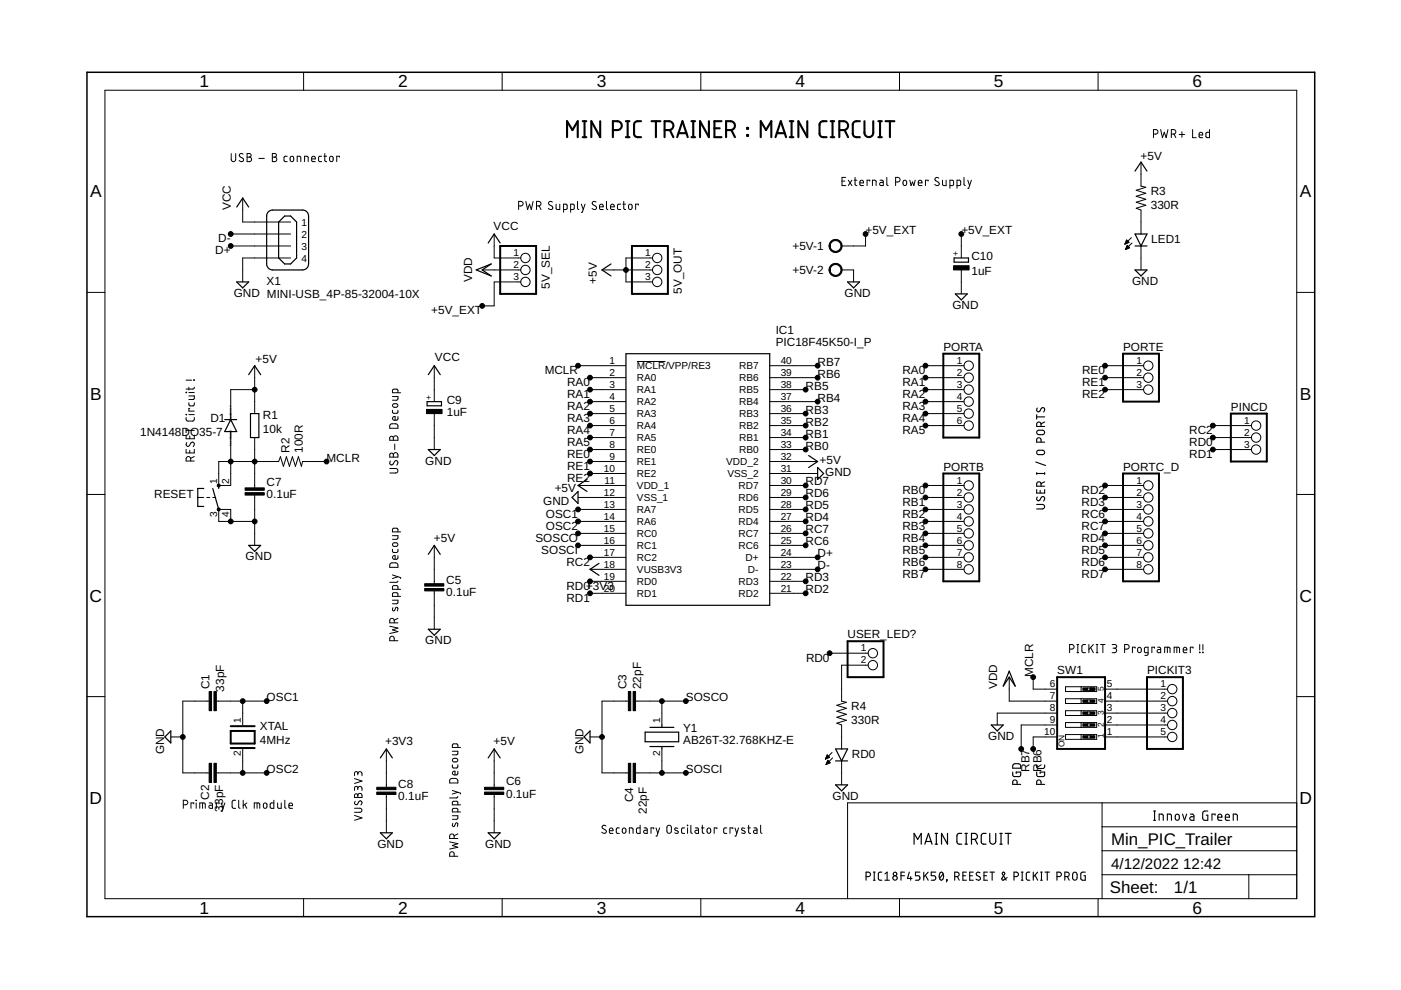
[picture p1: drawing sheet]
<svg xmlns="http://www.w3.org/2000/svg" width="297mm" height="210mm" viewBox="0 0 297 210" stroke-linecap="round" stroke-linejoin="round" font-family="sans-serif">
<g fill="none" stroke="#000" stroke-width=".21">
<path d="M22.2 19.1h252.7v171.4h-252.7zM64.4 15.3v3.8M106.5 15.3v3.8M148.6 15.3v3.8M190.7 15.3v3.8M232.8 15.3v3.8M49 32.6v1.2a.48 .48 0 0 0 .5 .5 .48 .48 0 0 0 .5-.5v-1.2M51.5 32.7l-.5-.1-.3 .3 .2 .4 .6 .2a.43 .43 0 0 1 0 .7 .43 .43 0 0 1-.6 0l-.2-.2M52.4 32.6h.5a.38 .38 0 0 1 .4 .3 .38 .38 0 0 1-.4 .4 .48 .48 0 0 1 .4 .5 .48 .48 0 0 1-.4 .5h-.5zM52.4 33.3h.5M54.9 33.6h1.1M57.7 32.6h.5a.38 .38 0 0 1 .4 .3 .38 .38 0 0 1-.4 .4 .48 .48 0 0 1 .5 .5 .48 .48 0 0 1-.5 .5h-.5z"/>
<path d="M57.7 33.3h.5M60.9 33.1h-.5l-.2 .3 .1 .8 .6 .1M61.6 33.2h.6l.1 .7a.38 .38 0 0 1-.4 .4 .38 .38 0 0 1-.4-.4zM63 34.3v-1.2l.7 .2 .1 1M64.6 34.3v-1.2l.7 .2v1M66.1 33.7h.7a.4 .4 0 0 0-.2-.6 .4 .4 0 0 0-.5 .4l.1 .7 .6 .1M68.2 33.1h-.5l-.2 .3 .1 .8 .6 .1M68.7 33.1h.6M68.9 32.6v1.4v.2l.4 .1M70 33.2h.5l.1 .7a.38 .38 0 0 1-.3 .4 .38 .38 0 0 1-.4-.4zM72 33.3v-.2h-.6v1.2M178.5 38.4h.6"/>
<path d="M179.3 37.6h-.8v1.7h.8M179.9 38.2l.7 1.1M180.6 38.2l-.7 1.1M181.1 38.2h.6M181.3 37.6v1.6l.4 .1M182.3 38.8h.8a.4 .4 0 0 0-.3-.6 .4 .4 0 0 0-.5 .4l.1 .7h.7M184.4 38.4v-.2h-.6v1.1M185 39.3v-1.1l.7 .1 .1 1M186.6 38.2h.5l.2 .3v.8h-.6l-.2-.2 .1-.3 .7-.1M188 37.6v1.6l.3 .1M189.9 38.6h.5a.49 .49 0 0 0 .4-.5 .49 .49 0 0 0-.4-.5h-.5v1.7M191.6 38.3h.5l.1 .7a.39 .39 0 0 1-.4 .3 .39 .39 0 0 1-.3-.3z"/>
<path d="M192.9 38.2l.3 1.1 .3-.7 .3 .7 .2-1.1M194.7 38.8h.8a.41 .41 0 0 0-.3-.6 .41 .41 0 0 0-.5 .4l.1 .7h.7M196.8 38.4v-.2h-.6v1.1M199 37.8l-.5-.1-.3 .3 .1 .2 .6 .4a.43 .43 0 0 1 .1 .7 .43 .43 0 0 1-.6-.1l-.2-.1M199.8 38.2l.1 1 .2 .1h.5v-1.1M201.4 39.3h.6l.2-.1v-.7l-.2-.3h-.6v1.7M202.9 39.3h.6l.2-.1v-.7l-.2-.3h-.6v1.7M204.4 37.6v1.5l.3 .2M205.2 38.2l.4 1.1M206 38.2l-.6 1.7h-.2M241.9 34.4v5.1l1 .2-2 .6 2 .7-2 .6 2 .6-2 .7 2 .6-2 .7 1 .3v5.1M244.6 28.4h.4a.48 .48 0 0 0 .5-.4 .48 .48 0 0 0-.5-.5h-.4v1.7"/>
<path d="M246.1 27.5l.4 1.7 .3-1.2 .4 1.2 .4-1.7M248.3 28.4h.5a.48 .48 0 0 0 .5-.4 .48 .48 0 0 0-.5-.5h-.5v1.7M248.9 28.4l.4 .8M250 28.5h1.2M250.6 27.9v1.2M252.9 27.5v1.7h.7M254.2 28.6h.8a.4 .4 0 0 0-.3-.5 .4 .4 0 0 0-.5 .3l.1 .7 .7 .1M256.4 27.5v1.7h-.5l-.2-.3v-.7l.2-.1 .5-.1M48.9 49.6h12.7M48.9 52.2h12.7M51.5 42v5.1h10.1M61.6 54.7h-10.1v5.1"/>
<path d="M102.2 57.2h8.2M104.8 49.6v5.1h5.6M110 43.7h.4a.49 .49 0 0 0 .5-.5 .49 .49 0 0 0-.5-.5h-.4v1.7M110.4 59.8h-5.6v5.1h-2.6M111.5 42.7l.4 1.7 .4-1.1 .3 1.1 .4-1.7M113.7 43.7h.5a.49 .49 0 0 0 .5-.5 .49 .49 0 0 0-.5-.5h-.5v1.7M114.3 43.7l.4 .7M117.1 42.8a.44 .44 0 0 0-.6-.1 .44 .44 0 0 0-.1 .6l.6 .4a.43 .43 0 0 1 .1 .7 .43 .43 0 0 1-.7-.1l-.2-.1M117.9 43.3v1l.3 .1h.5v-1.1M119.5 44.4h.6l.1-.1v-.7l-.1-.3h-.6v1.7M121 44.4h.6l.1-.1 .1-.7-.2-.3h-.6v1.7M122.4 42.7l.1 1.6 .2 .1"/>
<path d="M123.3 43.3l.4 1.1M124 43.3l-.5 1.7h-.2M126.4 42.8l-.6-.1-.2 .4v.2l.7 .4a.43 .43 0 0 1 0 .7 .43 .43 0 0 1-.6-.1l-.2-.1M127.1 43.9h.8a.41 .41 0 0 0-.3-.6 .41 .41 0 0 0-.5 .4l.1 .6 .7 .1M127.6 57.2h10.7M128.6 42.7v1.6l.3 .1M129.5 43.9h.7a.41 .41 0 0 0-.2-.6 .41 .41 0 0 0-.5 .4v.6l.7 .1M131.6 43.3h-.5l-.2 .3 .1 .7 .6 .1M132.1 43.3h.5M132.2 42.7l.1 1.6 .3 .1M133.4 43.4h.5l.1 .6a.38 .38 0 0 1-.4 .4 .38 .38 0 0 1-.3-.4zM135.3 43.5v-.2h-.5v1.1"/>
<path d="M138.3 54.7h-5.6v5.1h5.6M178.4 57.2h2.6v2.6M183.5 49.6v2.6h-5.1M203.8 49.6v5.1M203.8 57.2v5.1M238.5 51.7h.2M238.6 51.5h.4M238.6 51.4h.7M238.6 52.9h.1M238.7 52.7h.3M238.7 51.3h.6M238.7 51.2h.5"/>
<path d="M238.7 52.6h.6M238.8 51.1h.3M238.8 52.5h.7M238.8 50.9h.1M238.8 52.4h.6M238.9 50.9l.5 .5-.9 .4zM238.9 52.3h.3M239 52.2h.1M239 52l-.4 .9M239 52l.5 .5M239 52h.1M239.5 52.5l-.9 .4"/>
<path d="M239.9 50.4l-1.4 1.4M240 51.5l-1.4 1.4M241.9 52.2v5M18.4 62h3.8M54 77.5v10.2M92.1 77.5v7.7M122.6 77.5h10.1M135 76.6h6.1M163.2 77.5h10.2M196.2 77.5h8.2M234.3 77.5h8.2M274.9 62h3.8"/>
<path d="M39.5 88.5v.5l.4 .3h1.1l.2-.3v-.5M39.5 83.2l.1 .1zM39.5 87.9h.1zM39.5 90.8v.9M39.5 92.2v.8h1.7v-.8M39.5 95.3v.7h1.7v-.7M39.5 91.2h1.7M39.5 80.6h1.1M39.6 93.8a.43 .43 0 0 0-.1 .7 .43 .43 0 0 0 .7-.1l.3-.5a.43 .43 0 0 1 .6 0 .43 .43 0 0 1 0 .6l-.1 .2M40 85.4l.1 .5 .2 .2 .7-.1 .2-.6M40 83.9h1.2l-.1 .7-1.1 .1M40 87.9h1.2"/>
<path d="M40 82.1v.6M40 83.2h1.2M40.2 92.4v.6M40.2 95.5v.5M40.2 86.6h-.2v.6h1.2M40.4 97.7v-.4a.49 .49 0 0 0-.5-.5 .49 .49 0 0 0-.4 .5v.4h1.7M41.1 80.5l.1 .1zM41.2 82.1l-.2 .4h-1.5M41.2 96.8l-.8 .4M48.9 92.8v10.1h-2.5v-5h12.7l.4-1.1 .6 2.1 .6-2.1 .7 2.1 .6-2.1 .6 2.1 .7-2.1 .6 2.1 .3-1h5M54 82.6h-5.1v5.1M54 92.8v10.6"/>
<path d="M82.6 99.3h1.3a.48 .48 0 0 1 .5 .5 .48 .48 0 0 1-.5 .5h-1.3M82.7 90l.4-.1h.9l.3 .3 .1 .6h-1.8zM82.7 96.2l.5-.1 .2 .3a.49 .49 0 0 1 .5-.4 .49 .49 0 0 1 .5 .4v.5h-1.8zM82.7 92.6l.5-.1 .2 .4a.49 .49 0 0 1 .5-.5 .49 .49 0 0 1 .5 .5v.4h-1.8zM82.8 97.7l-.1 .6 .3 .3 .3-.1 .4-.6a.43 .43 0 0 1 .6-.1 .43 .43 0 0 1-.1 .6l-.1 .2M83.2 87v.5l.3 .1h.7l.2-.6M83.2 84.1h1.2l-.1 .7-1.1 .1M83.3 85.7l.7-.1a.38 .38 0 0 1 .4 .4 .38 .38 0 0 1-.4 .4l-.7-.2-.1-.2zM83.4 92.9v.4M83.4 96.4v.5M83.7 94.1v1.2M84.4 88.3l-.2 .7-.6 .1a.4 .4 0 0 1-.4-.5 .4 .4 0 0 1 .6-.3v.8"/>
<path d="M84.4 83.3l-.1-.6-.1-.2h-.7l-.3 .2v.6h1.7M92.1 87.7v7.6M125.1 80.1h7.6M125.1 82.6h7.6M125.1 85.2h7.6M125.1 87.7h7.6M125.1 90.2h7.6M125.1 92.8h7.6M125.1 95.3h7.6M125.1 97.9h7.6M163.2 80.1h10.2M163.2 82.6h7.6"/>
<path d="M163.2 85.2h10.2M163.2 87.7h7.6M163.2 90.2h7.6M163.2 92.8h7.6M163.2 95.3h7.6M163.2 97.9h10.2M196.2 80.1h8.2M196.2 82.6h8.2M196.2 85.2h8.2M196.2 87.7h8.2M196.2 90.2h8.2M234.3 80.1h8.2"/>
<path d="M234.3 82.6h8.2M257.2 90.2h8.1M257.2 92.8h8.1M257.2 95.3h8.1M18.4 104.8h3.8M41.9 105.5h1.3M43.8 105.5h.7M45.1 105.5h.6M48.9 110.6v-2.6h-2.5v2.6h7.6M54 105v10.6M82.7 119.5l.4-.2 .9 .1 .3 .3 .1 .6h-1.8zM83.2 116.5v.4l.3 .2h.7l.2-.6"/>
<path d="M83.2 113.6h1.2l-.1 .7h-1.1M83.3 115.2l.7-.1a.38 .38 0 0 1 .4 .4 .38 .38 0 0 1-.4 .3l-.7-.1-.1-.2zM84.4 117.8l-.2 .7-.6 .1a.4 .4 0 0 1-.4-.5 .4 .4 0 0 1 .6-.3v.8M84.4 112.8l-.1-.6-.1-.2h-.7l-.3 .1v.7h1.7M92.1 115.6v8.2M122.6 102.9h10.1M122.6 105.5h10.1M122.6 108h10.1M122.6 110.6h10.1M122.6 113.1h10.1M122.6 115.6h10.1M125.1 100.4h7.6"/>
<path d="M125.1 118.2h7.6M163.2 100.4h10.2M163.2 102.9h7.6M163.2 105.5h7.6M163.2 108h7.6M163.2 110.6h7.6M163.2 113.1h7.6M163.2 115.6h7.6M163.2 118.2h10.2M196.2 102.9h8.2M196.2 105.5h8.2M196.2 108h8.2"/>
<path d="M196.2 110.6h8.2M196.2 113.1h8.2M196.2 115.6h8.2M196.2 118.2h8.2M234.3 102.9h8.2M234.3 105.5h8.2M234.3 108h8.2M234.3 110.6h8.2M234.3 113.1h8.2M234.3 115.6h8.2M234.3 118.2h8.2M274.9 104.8h3.8"/>
<path d="M82.6 132.8l1.8 .4-1.2 .3 1.2 .4-1.8 .4M83.2 127.3h1.2l-.1 .6-1.1 .1M83.2 121.9l1.7 .6v.2M83.3 128.8l-.1 .5 .2 .2h.2l.3-.7h.4v.7M83.6 135.8v-.4a.48 .48 0 0 0-.5-.5 .48 .48 0 0 0-.5 .5v.4h1.8M83.6 132.1v-.5a.48 .48 0 0 0-.5-.5 .48 .48 0 0 0-.5 .5v.5h1.8M84.4 126.4l-.1-.5-.1-.2h-.7l-.3 .1v.6h1.7M84.4 124.9l-.1-.5-.1-.2h-.7l-.3 .1v.6h1.7M84.4 123.2l-.3 .3h-1.5M84.4 131.1l-.8 .4M84.4 122.3l-1.2 .4M92.1 125.3v8.1"/>
<path d="M125.1 120.7h7.6M125.1 123.3h7.6M125.1 125.8h7.6M163.2 120.7h10.2M163.2 123.3h7.6M163.2 125.8h7.6M175.9 138.5h8.2M196.2 120.7h8.2M226.8 137.6h.5a.49 .49 0 0 0 .4-.5 .49 .49 0 0 0-.4-.4h-.5v1.7M228.3 136.7h.4M228.3 138.4h.4M228.5 136.7v1.7"/>
<path d="M230.1 136.7h-.5l-.2 .3v1.2l.2 .1 .5 .1M230.9 136.7v1.7M231.2 137.3l.6 1.1M231.8 136.7l-.9 1M232.4 136.7h.4M232.4 138.4h.4M232.6 136.7v1.7M233.3 136.7h1M233.8 136.7v1.7M234.3 120.7h8.2M235.8 136.7h.6a.39 .39 0 0 1 .4 .3 .39 .39 0 0 1-.4 .4h-.4M236.3 137.4a.48 .48 0 0 1 .5 .5 .48 .48 0 0 1-.5 .5h-.5"/>
<path d="M238.4 137.6h.5a.49 .49 0 0 0 .5-.5 .49 .49 0 0 0-.5-.4h-.5v1.7M240.7 137.4v-.2h-.6v1.2M241.3 137.4l.3-.2 .3 .2 .1 .6a.39 .39 0 0 1-.4 .4 .39 .39 0 0 1-.4-.4zM243.4 138.4l-.7-.1v-1l.7-.1v1.6l-.7 .2M244.8 137.4v-.2h-.6v1.2M245.4 137.2l.5 .1 .2 .2v.9l-.6-.1-.2-.2 .1-.3 .7-.1M246.9 138.4v-1.2l1.1 .1 .1 1.1M247.5 137.2v1.2M248.9 138.4v-1.2l1.1 .1 .1 1.1M249.5 137.2v1.2M250.9 137.8h.7a.4 .4 0 0 0-.2-.5 .4 .4 0 0 0-.5 .3l.1 .7 .6 .1M252.9 137.4v-.2h-.5v1.2"/>
<path d="M254.3 138.3l.1 .1zM254.4 136.7v1.1M255 138.3l.1 .1zM255 136.7v1.1M18.4 147.7h3.8M36.2 156.3h2.6M44.3 148.7h-5.5v15.2h5.5M45.9 148.7h10.6M51.5 148.7v5M51.5 158.8v5.1M81.9 158.8v8.1M95.9 159.3h1.2l-.1 .7h-1.1"/>
<path d="M97.1 158.5l-.1-.6-.1-.2h-.7l-.3 .2v.6h1.7M104.8 158.8v8.1M125.1 156.3h2.5M133.2 148.7h-5.6v15.2h5.6M134.7 148.7h10.7M140.3 148.7v5M140.3 158.8v5.1M176.4 159.6l-1.4 1.4M184.1 141h-5.7v7.7l1.1 .2-2.1 .6 2.1 .7-2.1 .6 2.1 .6-2.1 .7 2.1 .6-2.1 .6 1 .4v5.1M214 143.6v5.1h10.1M219.1 143.6v2.5h5M224.1 156.3h-5v2.5"/>
<path d="M224.1 151.2h-12.7v2.5M224.1 153.7h-7.6v5.1M225.9 145.6h6.6v1h-6.6zM225.9 148.1h6.6v1.1h-6.6zM225.9 150.7h6.6v1h-6.6zM225.9 153.2h6.6v1h-6.6zM225.9 155.7h6.6v1.1h-6.6zM229.2 145.6v1M229.2 148.1v1.1M229.2 150.7v1M229.2 153.2v1M229.2 155.7v1.1"/>
<path d="M230.6 145.9h.5M230.6 146.4h.5M230.6 148.4h.5M230.6 148.9h.5M230.6 150.9h.5M230.6 151.4h.5M230.6 153.5h.5M230.6 154h.5M230.6 156h.5M230.6 156.5h.5M234.3 148.7h13.2M234.3 156.3h13.2"/>
<path d="M234.3 146.1h13.2M234.3 151.2h13.2M234.3 153.7h13.2M274.9 147.7h3.8M38.9 170.6h.4a.48 .48 0 0 0 .5-.5 .48 .48 0 0 0-.5-.4h-.4v1.7M41.1 170.4v-.2h-.6v1.2M41.6 169.7l.1 .1zM41.6 170.2v1.2M42.4 171.4v-1.2l1 .1 .1 1.1M42.9 170.2v1.2M44.4 170.2l.5 .1 .1 .1v1l-.7-.1v-.3l.2-.2 .5-.1M45.9 163.9h10.6"/>
<path d="M46.4 170.4v-.2h-.5v1.2M46.9 170.2l.4 1.2M47.7 170.2l-.6 1.8h-.2M50 169.7h-.6l-.2 .4v1.1l.2 .2h.6M50.6 169.7v1.4l.3 .3M51.6 169.7v1.7M51.9 170.6l.4 .8M52.3 170.2l-.7 .6M53.9 171.4v-1.2l1.1 .1 .1 1.1M54.5 170.2v1.2M55.9 170.3h.6l.1 .7a.38 .38 0 0 1-.4 .4 .38 .38 0 0 1-.4-.4zM58.1 169.7v1.7h-.6l-.2-.3v-.7l.2-.1 .6-.1"/>
<path d="M58.9 170.2v1l.2 .2h.5v-1.2M60.4 169.7v1.4l.3 .3M61.3 170.8h.7a.4 .4 0 0 0-.2-.5 .4 .4 0 0 0-.5 .3v.7l.7 .1M75.2 171.4h1.1a.43 .43 0 0 1 .5 .4 .43 .43 0 0 1-.5 .4h-1.1M75.2 172.9l1.6 .5-1.6 .5M75.2 165.1l1.6 .5-1.6 .5M75.3 168.4l.3-.1 .3 .4a.44 .44 0 0 1 .4-.5 .44 .44 0 0 1 .5 .5v.4h-1.6zM75.3 169.9l-.1 .4 .3 .3 .3-.1 .3-.5a.39 .39 0 0 1 .6-.1 .39 .39 0 0 1-.1 .6l-.1 .2M75.9 167.2a.45 .45 0 0 1 .4-.5 .45 .45 0 0 1 .5 .5v.4M75.9 167.4v-.3a.35 .35 0 0 0-.4-.4 .35 .35 0 0 0-.3 .4v.5M75.9 164a.44 .44 0 0 1 .4-.4 .44 .44 0 0 1 .5 .4v.5M75.9 164.3v-.3a.35 .35 0 0 0-.4-.4 .35 .35 0 0 0-.3 .4v.5"/>
<path d="M75.9 168.7v.4M81.9 168.4v8.2M95.3 178.5l1.8 .4-1.2 .4 1.2 .3-1.8 .4M95.4 165.2l.4-.2 .9 .1 .3 .3 .1 .6h-1.8zM95.9 173h1.2l-.1 .6-1.1 .1M95.9 162.2v.5l.3 .1h.7l.2-.6M95.9 167.6l1.7 .6v.2M96 174.6l-.1 .5 .3 .1 .4-.7h.4v.7M96 160.9l.7-.1a.38 .38 0 0 1 .4 .4 .38 .38 0 0 1-.4 .3l-.7-.1zM96.3 177.8v-.5a.48 .48 0 0 0-.5-.5 .48 .48 0 0 0-.5 .5v.5h1.8M97.1 172.1l-.1-.5-.1-.2h-.7l-.3 .1v.6h1.7M97.1 170.6l-.1-.5-.1-.2-1 .1v.6h1.7"/>
<path d="M97.1 168.9l-.3 .3h-1.5M97.1 163.5l-.1 .6-.7 .2a.41 .41 0 0 1-.4-.5 .41 .41 0 0 1 .6-.3v.8M97.1 176.8l-.8 .4M97.1 168l-1.2 .4M104.8 168.4v8.2M128.5 175.1a.43 .43 0 0 0-.7-.1 .43 .43 0 0 0 0 .7l.6 .3a.44 .44 0 0 1 0 .6 .44 .44 0 0 1-.6 0l-.2-.2M129.2 176.1h.8a.4 .4 0 0 0-.3-.5 .4 .4 0 0 0-.5 .3l.1 .7 .7 .1M131.3 175.5l-.5 .1-.1 .2v.8l.6 .1M132.1 175.7l.2-.2 .3 .2 .1 .6a.39 .39 0 0 1-.4 .4 .39 .39 0 0 1-.4-.4zM133.4 176.7v-1.2l.8 .2v1M134.7 163.9h10.7M135.7 175v1.7h-.6l-.2-.3 .1-.7 .1-.1 .6-.1"/>
<path d="M136.5 175.5l.5 .1 .2 .2v.9h-.6l-.1-.3v-.3l.7-.1M138.6 175.7v-.2h-.6v1.2M139.1 175.5l.4 1.2M139.8 175.5l-.5 1.8h-.2M141.5 175.1l.3-.1 .4 .1 .1 1.1a.48 .48 0 0 1-.4 .5 .48 .48 0 0 1-.5-.5zM143.7 175.6l-.4-.1-.3 .4 .8 .4v.3h-.8M145.2 175.5l-.5 .1-.2 .2 .1 .8 .6 .1M145.7 175l.1 .1zM145.8 175.5v1.2M146.5 175v1.4l.3 .3M147.4 175.5l.5 .1 .2 .1v1l-.7-.1v-.5l.7-.1M148.7 175.5h.6"/>
<path d="M148.9 175v1.5l.4 .2M150 175.7l.3-.2 .3 .2 .1 .6a.39 .39 0 0 1-.4 .4 .39 .39 0 0 1-.4-.4zM152 175.7v-.2h-.6v1.2M154.1 175.5l-.5 .1-.2 .2 .1 .8 .6 .1M155.4 175.7v-.2h-.6v1.2M155.8 175.5l.4 1.2M156.6 175.5l-.6 1.8h-.2M157.9 175.6l-.4-.1-.3 .4 .7 .4v.3h-.7M158.5 175.5h.6M158.7 175v1.5l.4 .2M159.8 175.5l.5 .1 .2 .2v.9h-.6l-.2-.3 .1-.3 .7-.1M161.3 175v1.4l.3 .3"/>
<path d="M175 161h.1M175 160.8h.3M175.1 160.7h.5M175.2 160.6h.7M175.2 162h.1M175.2 160.5h.6M175.2 161.9h.4M175.3 160.3h.3M175.3 161.8h.6M175.3 160.2h.2M175.3 161.7h.7M175.4 160.1h.1"/>
<path d="M175.4 161.5h.4M175.4 161.4h.3M175.5 161.3h.1M175.5 161.2l.5 .5-.9 .4zM175.9 160.6l-.5-.5-.4 .9M175.9 160.6l-.9 .4M176.5 160.7l-1.4 1.4M178.4 161.3v5.1M233.7 170.2v20.3M233.7 175.3h41.2M274.9 170.2h-95.2v20.3M64.4 190.5v3.9"/>
<path d="M96.3 181.5v-.4a.48 .48 0 0 0-.5-.5 .48 .48 0 0 0-.5 .5v.4h1.8M106.5 190.5v3.9M148.6 190.5v3.9M190.7 190.5v3.9M232.8 190.5v3.9M233.7 185.5h41.2M233.7 180.4h41.2M264.8 185.5v5"/>
<circle cx="111.4" cy="54.7" r=".99"/>
<circle cx="111.4" cy="57.2" r=".99"/>
<circle cx="111.4" cy="59.8" r=".99"/>
<circle cx="139.3" cy="54.7" r=".99"/>
<circle cx="139.3" cy="59.8" r=".99"/>
<circle cx="139.3" cy="57.2" r=".99"/>
<circle cx="205.4" cy="77.5" r=".99"/>
<circle cx="243.5" cy="77.5" r=".99"/>
<circle cx="205.4" cy="90.2" r=".99"/>
<circle cx="205.4" cy="87.7" r=".99"/>
<circle cx="205.4" cy="85.2" r=".99"/>
<circle cx="205.4" cy="80.1" r=".99"/>
<circle cx="205.4" cy="82.6" r=".99"/>
<circle cx="243.5" cy="80.1" r=".99"/>
<circle cx="243.5" cy="82.6" r=".99"/>
<circle cx="266.3" cy="90.2" r=".99"/>
<circle cx="266.3" cy="92.8" r=".99"/>
<circle cx="266.3" cy="95.3" r=".99"/>
<circle cx="205.4" cy="102.9" r=".99"/>
<circle cx="205.4" cy="118.2" r=".99"/>
<circle cx="205.4" cy="105.5" r=".99"/>
<circle cx="205.4" cy="108" r=".99"/>
<circle cx="205.4" cy="110.6" r=".99"/>
<circle cx="205.4" cy="115.6" r=".99"/>
<circle cx="205.4" cy="113.1" r=".99"/>
<circle cx="243.5" cy="115.6" r=".99"/>
<circle cx="243.5" cy="113.1" r=".99"/>
<circle cx="243.5" cy="118.2" r=".99"/>
<circle cx="243.5" cy="102.9" r=".99"/>
<circle cx="243.5" cy="105.5" r=".99"/>
<circle cx="243.5" cy="108" r=".99"/>
<circle cx="243.5" cy="110.6" r=".99"/>
<circle cx="185.1" cy="138.5" r=".99"/>
<circle cx="205.4" cy="120.7" r=".99"/>
<circle cx="243.5" cy="120.7" r=".99"/>
<circle cx="185.1" cy="141" r=".99"/>
<circle cx="248.5" cy="146.1" r=".99"/>
<circle cx="248.5" cy="148.7" r=".99"/>
<circle cx="248.5" cy="153.7" r=".99"/>
<circle cx="248.5" cy="151.2" r=".99"/>
<circle cx="248.5" cy="156.3" r=".99"/>
</g>
<g fill="none" stroke="#000" stroke-width=".44">
<path d="M120.2 29.1v-3.4l1.2 1.9 1.1-1.9v3.4M123.5 29.1h.8M123.5 25.7h.8M123.9 25.7v3.4M127.3 25.7v3.4l-1.9-3.4v3.4M129.9 27.6a1.69 1.69 0 0 0 1.7-.3 .94 .94 0 0 0 .1-1 .94 .94 0 0 0-.8-.6h-1v3.4M132.7 29.1h.8M132.7 25.7h.8M133.1 25.7v3.4M135.9 25.7l-1.2 .1-.3 .7 .2 2.3 .3 .2 1 .1M138.1 25.7h1.9M139.1 25.7v3.4"/>
<path d="M140.9 27.6a1.67 1.67 0 0 0 1.6-.3 .94 .94 0 0 0 .2-1 .94 .94 0 0 0-.9-.6h-.9v3.4M142 27.6l.8 1.5M143.6 29.1l1.1-3.4 1.1 3.4M143.8 28.2h1.7M146.6 29.1h.8M146.6 25.7h.8M147 25.7v3.4M150.3 25.7v3.4l-1.9-3.4v3.4M151.5 27.2h1.1M153 25.7h-1.5v3.4h1.5M153.9 27.6a1.69 1.69 0 0 0 1.7-.3 .94 .94 0 0 0 .1-1.1 .94 .94 0 0 0-.8-.5h-1v3.4M155.1 27.6l.7 1.5"/>
<path d="M158.4 27.1h.2v.2h-.2zM158.4 28.6h.2v.2h-.2zM161.3 29.1v-3.4l1.1 1.9 1.1-1.9v3.4M164.4 29.1l1.1-3.4 1.2 3.4M164.7 28.2h1.7M167.4 29.1h.8M167.4 25.7h.8M167.8 25.7v3.4M171.2 25.7v3.4l-1.9-3.4v3.4M175.3 25.7l-1.2 .1-.3 .7v2.1l.5 .4 1 .1M176.1 29.1h.8M176.1 25.7h.8"/>
<path d="M176.5 25.7v3.4M177.9 27.6a1.69 1.69 0 0 0 1.7-.3 .96 .96 0 0 0 .1-1 .96 .96 0 0 0-.8-.6h-1v3.4M179.1 27.6l.7 1.5M182.3 25.7l-1.2 .1-.3 .7 .1 2.3 .4 .2 1 .1M183.3 25.7v2.4a.93 .93 0 0 0 .9 1 .93 .93 0 0 0 .9-1v-2.4M186.2 29.1h.8M186.2 25.7h.8M186.6 25.7v3.4M187.7 25.7h1.9M188.7 25.7v3.4"/>
</g>
<g fill="none" stroke="#000" stroke-width=".25">
<path d="M240.6 36.3l1.3-1.9 1.3 1.9M50.2 59.8h2.5l-1.2 1.2zM50.2 43.9l1.3-1.9 1.2 1.9M56.8 45l.5-.3 .5-.2h6.4l.5 .2 .5 .3 .2 .8v10.2l-.1 .5-.4 .5-.7 .2h-6.4l-.5-.1-.5-.4-.3-.7v-10.2zM60.3 45.8h1.3l1.3 1.3v7.6l-1.3 1.3h-1.3l-1.2-1.3v-7.6zM101 57.2l3.1-1.2-1.9 1.2 1.9 1.3zM103.5 51.5l1.3-1.9 1.2 1.9M129.5 56l-1.9 1.2 1.9 1.3M179.7 59.8h2.5l-1.2 1.2zM202.3 54.7h3v.9h-3zM240.6 57.2h2.6l-1.3 1.3zM240.6 49.6h2.6l-1.3 2.6z"/>
<path d="M240.6 52.2h2.6M52.7 79.4l1.3-1.9 1.3 1.9M90.8 79.4l1.3-1.9 1.2 1.9M132.7 75h30.5v53.3h-30.5zM202.5 62.3h2.6l-1.3 1.3zM47.6 89h2.6M48.9 89l1.3 2.5h-2.6zM48.9 87.7v1.3M48.9 91.5v1.3M53.1 87.7h1.8v5.1h-1.8zM90.6 85.2h3v.8h-3zM90.8 95.3h2.5l-1.2 1.3z"/>
<path d="M171.4 96.6l2 1.3-2 1.2M173.4 99.1l1.2 1.3-1.2 1.3zM43.2 103.6h-1.3v3.8h1.3M45.1 103.6l1.3 4.4M46.4 102.9v.7M52.7 115.6h2.6l-1.3 1.3zM90.8 117.5l1.3-1.9 1.2 1.9M122.6 104.2v2.5l-1.3-1.2zM124.5 101.7l-1.9 1.2 1.9 1.3M127 119.4l-1.9 1.3 1.9 1.3M90.8 133.4h2.5l-1.2 1.3zM36.2 155v2.5l-1.3-1.2z"/>
<path d="M125.1 155v2.5l-1.3-1.2zM136.8 155.2h7.1v2.1h-7.1zM137.8 154.2h5.1M137.8 158.3h5.1M140.3 153.7v.5M140.3 158.3v.5M177.2 158.8h2.5l-1.3 2.5zM210.2 153.7h2.5l-1.3 1.3zM214 142.3l1.2 3.2-1.2-1.9-1.3 1.9zM80.6 160.7l1.3-1.9 1.3 1.9M80.6 176.6h2.6l-1.3 1.2zM103.5 176.6h2.5l-1.2 1.2z"/>
<path d="M103.5 160.7l1.3-1.9 1.2 1.9M177.2 161.3h2.5M177.2 166.4h2.5l-1.3 1.3zM193.8 179v-2.3l.8 1.3 .7-1.3v2.3M196.1 179l.7-2.3 .8 2.3M196.3 178.4h1.1M198.3 179h.5M198.3 176.7h.5M198.5 176.7v2.3M200.9 176.7v2.3l-1.3-2.3v2.3M203.9 176.7h-.7l-.3 .5 .1 1.6 .2 .2h.7M204.6 179h.5"/>
<path d="M204.6 176.7h.5M204.9 176.7v2.3M206 178h.6a.63 .63 0 0 0 .6-.7 .63 .63 0 0 0-.6-.6h-.6v2.3M206.7 178l.5 1M209.1 176.7h-.7l-.4 .5 .1 1.6 .3 .2h.7M209.8 176.7v1.7a.63 .63 0 0 0 .7 .6 .63 .63 0 0 0 .6-.6v-1.7M212 179h.5M212 176.7h.5M212.2 176.7v2.3M213.1 176.7h1.3M213.8 176.7v2.3"/>
</g>
<g fill="none" stroke="#000" stroke-width=".23">
<path d="M219.6 98l2.1 .7M219.8 87.9v1M219.8 88.4h1.7M219.9 95.6l1.1-.1a.47 .47 0 0 1 .5 .4 .47 .47 0 0 1-.5 .5l-1.1-.1-.1-.4zM219.9 91.4l1.1-.2a.48 .48 0 0 1 .5 .5 .48 .48 0 0 1-.5 .5l-1.1-.2-.1-.3zM219.9 86.5l-.1 .6 .4 .2 .2-.1 .4-.6a.47 .47 0 0 1 .7 .1 .47 .47 0 0 1-.2 .7M220.7 93.7v-.4a.47 .47 0 0 0-.4-.5 .47 .47 0 0 0-.5 .5v.4h1.7M220.7 90.4v-.5a.47 .47 0 0 0-.4-.4 .47 .47 0 0 0-.5 .4v.5h1.7M221.5 89.5l-.8 .4M219.8 107h1.2a.48 .48 0 0 1 .5 .4 .48 .48 0 0 1-.5 .5h-1.2M219.8 100.2v.4M219.8 103.8v.7h1.7v-.7"/>
<path d="M219.8 100.4h1.7M219.9 105.4a.43 .43 0 0 0-.1 .6 .43 .43 0 0 0 .7 0l.3-.5a.43 .43 0 0 1 .6-.1 .43 .43 0 0 1 0 .7l-.1 .1M220.5 104v.5M220.7 103.1v-.5a.47 .47 0 0 0-.4-.4 .47 .47 0 0 0-.5 .4v.5h1.7M221.5 100.2v.4M221.5 102.2l-.8 .3M214.7 163.7v.7l.2 .2h1.3l.2-.2v-.7h-.9v.3M214.8 162.1l.4-.2 .9 .1 .3 .2v.7h-1.7zM215.6 166.3v-.5a.47 .47 0 0 0-.4-.4 .47 .47 0 0 0-.5 .4v.5h1.7M219.8 163.7v.7l.2 .2h1.3l.2-.2v-.7h-1v.3M219.8 162.2v.5l.4 .2h1.1l.2-.2v-.5M220.7 166.3v-.5a.47 .47 0 0 0-.4-.4 .47 .47 0 0 0-.5 .4v.5h1.7"/>
<path d="M244.6 173.9h.4M244.6 172h.4M244.8 172v1.9M245.8 173.9v-1.3l.7 .1 .1 1.2M247.5 173.9v-1.3l.8 .1 .1 1.2M249.3 172.7l.3-.1 .3 .1 .1 .8a.43 .43 0 0 1-.4 .4 .43 .43 0 0 1-.4-.4zM250.7 172.6l.4 1.3 .5-1.3M252.4 172.6h.5l.2 .4v.9h-.5a.38 .38 0 0 1-.4-.4 .38 .38 0 0 1 .4-.3h.5M256.1 172h-.8l-.3 .2v1.3l.3 .4h.8v-1.1h-.3M257.6 172.8v-.2h-.6v1.3M258.2 173.3h.9a.45 .45 0 0 0-.3-.7 .45 .45 0 0 0-.6 .5l.1 .7 .8 .1M259.8 173.3h.9a.45 .45 0 0 0-.3-.7 .45 .45 0 0 0-.6 .5l.1 .7 .8 .1"/>
<path d="M261.5 173.9v-1.3h.6l.2 .2v1.1M183.6 185.9h.5a.48 .48 0 0 0 .5-.5 .48 .48 0 0 0-.5-.5h-.5v1.7M185.2 184.9h.3M185.2 186.6h.3M185.4 184.9v1.7M187 184.9l-.5 .1-.3 .3v1.1l.4 .2h.4M187.6 186.6h1M187.6 185.3l.5-.4v1.7M191 185.7h.8M191.8 184.9h-.8v1.7M192.8 184.9l-.4 1.3h1M193.1 185.9v.7"/>
<path d="M195 184.9h-.9v.8h.5a.49 .49 0 0 1 .4 .5 .49 .49 0 0 1-.4 .4h-.5M195.9 184.9v1.7M196.2 185.6l.6 1M196.8 184.9l-.9 1M198.4 184.9h-1v.8h.6a.49 .49 0 0 1 .4 .5 .49 .49 0 0 1-.4 .4h-.6M199.3 185l.3-.1a1 1 0 0 1 0 1.7 1.1 1.1 0 0 1-.3-1.6zM200 185.3l-.8 .9M200.7 186.5l.1 .1zM200.8 186.6l-.1 .4M202.4 185.9h.5a.48 .48 0 0 0 .5-.5 .48 .48 0 0 0-.5-.5h-.5v1.7M203 185.9l.4 .7M204.2 185.7h.5"/>
<path d="M204.9 184.9h-.7v1.7h.7M205.6 185.7h.6M206.4 184.9h-.8v1.7h.8M207.8 185.1l-.6-.1-.2 .3 .2 .3 .5 .3a.39 .39 0 0 1 .1 .5 .39 .39 0 0 1-.5 .2l-.4-.2M208.6 185.7h.6M209.4 184.9h-.8v1.7h.8M209.9 184.9h.9M210.4 184.9v1.7M213.5 186.1l-.7 .5a.27 .27 0 0 1-.3-.1 .27 .27 0 0 1-.1-.3l.6-.9a.28 .28 0 0 0-.2-.4 .28 .28 0 0 0-.3 .4l.8 1.3M215 185.9h.5a.48 .48 0 0 0 .4-.5 .48 .48 0 0 0-.4-.5h-.5v1.7M216.5 184.9h.4M216.5 186.6h.4"/>
<path d="M216.7 184.9v1.7M218.3 184.9l-.5 .1-.2 .3v1.1l.2 .2h.5M219.1 184.9v1.7M219.5 185.6l.5 1M220 184.9l-.9 1M220.6 184.9h.4M220.6 186.6h.4M220.8 184.9v1.7M221.6 184.9h.9M222 184.9v1.7M224.1 185.9h.5a.48 .48 0 0 0 .4-.5 .48 .48 0 0 0-.4-.5h-.5v1.7M225.8 185.9h.4a.48 .48 0 0 0 .5-.5 .48 .48 0 0 0-.5-.5h-.4v1.7"/>
<path d="M226.3 185.9l.4 .7M227.6 185.1l.3-.2 .3 .2 .2 1a.48 .48 0 0 1-.5 .5 .48 .48 0 0 1-.5-.5zM230.1 184.9h-.6l-.3 .2v1.3l.2 .2h.7v-.9h-.3"/>
<circle cx="189.8" cy="186.2" r=".47"/>
<circle cx="189.8" cy="185.3" r=".38"/>
</g>
<path d="M18.4 15.3h260.3v179.1h-260.3z" fill="none" stroke="#000" stroke-width=".32"/>
<g fill="none" stroke="#000" stroke-width=".42">
<path d="M106 52.2h7.7v10.1h-7.7zM134 52.2h7.6v10.1h-7.6zM200 75h7.6v17.8h-7.6zM238.1 75h7.6v10.2h-7.6zM261 87.7h7.6v10.2h-7.6zM200 100.4h7.6v22.9h-7.6zM238.1 100.4h7.6v22.9h-7.6zM179.7 136h7.6v7.6h-7.6zM48.9 155h5.1v2.6h-5.1zM48.9 158.6h5.1M48.9 154h5.1M224.1 143.6h10.2v15.2h-10.2z"/>
<path d="M243.2 143.6h7.6v15.2h-7.6z"/>
</g>
<g fill="#000" stroke="#000" stroke-width=".21">
<path d="M202.2 56.3h3.3v.9h-3.3zM90.4 86.8h3.3v.9h-3.3zM52 104.5h4v.5h-4zM52 103.4h4v.5h-4zM90 124.8h4.1v.5h-4.1zM90 123.8h4.1v.5h-4.1zM44.3 146.6h.6v4.1h-.6zM45.4 146.6h.5v4.1h-.5zM133.2 146.6h.5v4.1h-.5zM134.2 146.6h.5v4.1h-.5zM229.6 145.9h1v.5h-1zM229.6 148.4h1v.5h-1z"/>
<path d="M229.6 150.9h1v.5h-1zM229.6 153.5h1v.5h-1zM229.6 156h1v.5h-1zM231.1 145.9h1v.5h-1zM231.1 148.4h1v.5h-1zM231.1 150.9h1v.5h-1zM231.1 153.5h1v.5h-1zM231.1 156h1v.5h-1zM44.3 161.8h.6v4.1h-.6zM45.4 161.8h.5v4.1h-.5zM79.9 167.9h4v.5h-4zM79.9 166.9h4v.5h-4z"/>
<path d="M102.7 167.9h4.1v.5h-4.1zM102.7 166.9h4.1v.5h-4.1zM133.2 161.8h.5v4.1h-.5zM134.2 161.8h.5v4.1h-.5z"/>
</g>
<g fill="#000" stroke="#000" stroke-width=".21">
<path d="M176.1 51.2a1.39 1.39 0 0 1 2.3 .2 1.39 1.39 0 0 1-.9 2.1 1.39 1.39 0 0 1-1.7-1.3h.2a1.14 1.14 0 0 1 1.7-1 1.14 1.14 0 0 1 .1 1.9 1.14 1.14 0 0 1-1.8-.7v-.2h-.2z" fill-rule="evenodd"/>
<path d="M176.1 56.3a1.4 1.4 0 0 1 2.3 .2 1.4 1.4 0 0 1-.9 2.1 1.4 1.4 0 0 1-1.7-1.4h.2a1.14 1.14 0 0 1 1.7-.9 1.14 1.14 0 0 1 .1 1.9 1.14 1.14 0 0 1-1.8-.7v-.3h-.2z" fill-rule="evenodd"/>
<circle cx="48.9" cy="52.2" r=".51"/>
<circle cx="48.9" cy="49.6" r=".51"/>
<circle cx="132.7" cy="57.2" r=".51"/>
<circle cx="183.5" cy="49.6" r=".51"/>
<circle cx="203.8" cy="49.6" r=".51"/>
<circle cx="102.2" cy="64.9" r=".51"/>
<circle cx="122.6" cy="77.5" r=".51"/>
<circle cx="173.4" cy="77.5" r=".51"/>
<circle cx="196.2" cy="77.5" r=".51"/>
<circle cx="234.3" cy="77.5" r=".51"/>
<circle cx="48.9" cy="97.9" r=".51"/>
<circle cx="54" cy="97.9" r=".51"/>
<circle cx="54" cy="82.6" r=".51"/>
<circle cx="69.2" cy="97.9" r=".51"/>
<circle cx="125.1" cy="82.6" r=".51"/>
<circle cx="125.1" cy="95.3" r=".51"/>
<circle cx="125.1" cy="90.2" r=".51"/>
<circle cx="125.1" cy="97.9" r=".51"/>
<circle cx="125.1" cy="85.2" r=".51"/>
<circle cx="125.1" cy="87.7" r=".51"/>
<circle cx="125.1" cy="80.1" r=".51"/>
<circle cx="125.1" cy="92.8" r=".51"/>
<circle cx="170.8" cy="82.6" r=".51"/>
<circle cx="170.8" cy="90.2" r=".51"/>
<circle cx="170.8" cy="95.3" r=".51"/>
<circle cx="170.8" cy="87.7" r=".51"/>
<circle cx="170.8" cy="92.8" r=".51"/>
<circle cx="173.4" cy="80.1" r=".51"/>
<circle cx="173.4" cy="85.2" r=".51"/>
<circle cx="196.2" cy="90.2" r=".51"/>
<circle cx="196.2" cy="85.2" r=".51"/>
<circle cx="196.2" cy="82.6" r=".51"/>
<circle cx="196.2" cy="80.1" r=".51"/>
<circle cx="196.2" cy="87.7" r=".51"/>
<circle cx="234.3" cy="82.6" r=".51"/>
<circle cx="234.3" cy="80.1" r=".51"/>
<circle cx="257.2" cy="92.8" r=".51"/>
<circle cx="257.2" cy="90.2" r=".51"/>
<circle cx="257.2" cy="95.3" r=".51"/>
<circle cx="46.4" cy="102.9" r=".33"/>
<circle cx="46.4" cy="108" r=".33"/>
<circle cx="48.9" cy="110.6" r=".51"/>
<circle cx="54" cy="110.6" r=".51"/>
<circle cx="122.6" cy="115.6" r=".51"/>
<circle cx="122.6" cy="108" r=".51"/>
<circle cx="122.6" cy="110.6" r=".51"/>
<circle cx="122.6" cy="113.1" r=".51"/>
<circle cx="125.1" cy="100.4" r=".51"/>
<circle cx="125.1" cy="118.2" r=".51"/>
<circle cx="170.8" cy="115.6" r=".51"/>
<circle cx="170.8" cy="108" r=".51"/>
<circle cx="170.8" cy="110.6" r=".51"/>
<circle cx="170.8" cy="105.5" r=".51"/>
<circle cx="170.8" cy="102.9" r=".51"/>
<circle cx="170.8" cy="113.1" r=".51"/>
<circle cx="173.4" cy="118.2" r=".51"/>
<circle cx="196.2" cy="108" r=".51"/>
<circle cx="196.2" cy="115.6" r=".51"/>
<circle cx="196.2" cy="102.9" r=".51"/>
<circle cx="196.2" cy="105.5" r=".51"/>
<circle cx="196.2" cy="113.1" r=".51"/>
<circle cx="196.2" cy="118.2" r=".51"/>
<circle cx="196.2" cy="110.6" r=".51"/>
<circle cx="234.3" cy="110.6" r=".51"/>
<circle cx="234.3" cy="108" r=".51"/>
<circle cx="234.3" cy="102.9" r=".51"/>
<circle cx="234.3" cy="118.2" r=".51"/>
<circle cx="234.3" cy="113.1" r=".51"/>
<circle cx="234.3" cy="115.6" r=".51"/>
<circle cx="234.3" cy="105.5" r=".51"/>
<circle cx="125.1" cy="123.3" r=".51"/>
<circle cx="125.1" cy="125.8" r=".51"/>
<circle cx="170.8" cy="125.8" r=".51"/>
<circle cx="170.8" cy="123.3" r=".51"/>
<circle cx="173.4" cy="120.7" r=".51"/>
<circle cx="175.9" cy="138.5" r=".51"/>
<circle cx="196.2" cy="120.7" r=".51"/>
<circle cx="234.3" cy="120.7" r=".51"/>
<circle cx="38.8" cy="156.3" r=".51"/>
<circle cx="51.5" cy="148.7" r=".51"/>
<circle cx="56.5" cy="148.7" r=".51"/>
<circle cx="127.6" cy="156.3" r=".51"/>
<circle cx="140.3" cy="148.7" r=".51"/>
<circle cx="145.4" cy="148.7" r=".51"/>
<circle cx="216.5" cy="158.8" r=".51"/>
<circle cx="219.1" cy="158.8" r=".51"/>
<circle cx="219.1" cy="143.6" r=".51"/>
<circle cx="51.5" cy="163.9" r=".51"/>
<circle cx="56.5" cy="163.9" r=".51"/>
<circle cx="140.3" cy="163.9" r=".51"/>
<circle cx="145.4" cy="163.9" r=".51"/>
</g>
<g font-size="3.7">
<text x="42.3" y="18.5">1</text>
<text x="84.4" y="18.5">2</text>
<text x="126.5" y="18.5">3</text>
<text x="168.6" y="18.5">4</text>
<text x="210.7" y="18.5">5</text>
<text x="252.9" y="18.5">6</text>
<text x="19.1" y="41.9">A</text>
<text x="275.6" y="41.9">A</text>
<text x="19.1" y="84.7">B</text>
<text x="275.6" y="84.7">B</text>
<text x="19" y="127.6">C</text>
<text x="275.5" y="127.6">C</text>
<text x="19" y="170.4">D</text>
<text x="275.5" y="170.4">D</text>
<text x="42.3" y="193.7">1</text>
<text x="84.4" y="193.7">2</text>
<text x="126.5" y="193.7">3</text>
<text x="168.6" y="193.7">4</text>
<text x="210.7" y="193.7">5</text>
<text x="252.9" y="193.7">6</text>
</g>
<g font-size="3.6">
<text x="235.6" y="179.1">Min_PIC_Trailer</text>
<text x="235.3" y="189.4">Sheet:</text>
<text x="248.9" y="189.3">1/1</text>
</g>
<g font-size="3.2">
<text x="235.6" y="184.2">4/12/2022</text>
<text x="250.8" y="184.2">12:42</text>
</g>
<g font-size="2.5">
<text x="241.8" y="33.9">+5V</text>
<text x="244" y="41.4">R3</text>
<text x="48.9" y="44.5" transform="rotate(-90 48.9 44.5)">VCC</text>
<text x="244" y="44.2">330R</text>
<text x="45.7" y="53.9">D+</text>
<text x="46.3" y="51.4">D-</text>
<text x="104.7" y="48.7">VCC</text>
<text x="168" y="53">+5V-1</text>
<text x="183.5" y="49.6">+5V_EXT</text>
<text x="203.8" y="49.6">+5V_EXT</text>
<text x="244.1" y="51.5">LED1</text>
<text x="100.1" y="59.8" transform="rotate(-90 100.1 59.8)">VDD</text>
<text x="168" y="58.1">+5V-2</text>
<text x="206" y="58.3">1uF</text>
<text x="206" y="55.2">C10</text>
<text x="49.5" y="62.9">GND MINI-USB_4P-85-32004-10X</text>
<text x="56.5" y="60.5">X1</text>
<text x="116.5" y="61.3" transform="rotate(-90 116.5 61.3)">5V_SEL</text>
<text x="126.6" y="60.1" transform="rotate(-90 126.6 60.1)">+5V</text>
<text x="144.5" y="62.3" transform="rotate(-90 144.5 62.3)">5V_OUT</text>
<text x="179.1" y="62.9">GND</text>
<text x="201.9" y="65.5">GND</text>
<text x="240" y="60.4">GND</text>
<text x="91.4" y="66.6">+5V_EXT</text>
<text x="164.5" y="70.8">IC1</text>
<text x="54.2" y="76.9">+5V</text>
<text x="92.2" y="76.5">VCC</text>
<text x="164.5" y="73.4">PIC18F45K50-I_P</text>
<text x="173.3" y="77.5">RB7</text>
<text x="200" y="74.4">PORTA</text>
<text x="238.1" y="74.4">PORTE</text>
<text x="115.5" y="79.3">MCLR</text>
<text x="120.2" y="81.9">RA0</text>
<text x="170.8" y="82.6">RB5</text>
<text x="173.3" y="80.1">RB6</text>
<text x="191.3" y="79.3">RA0</text>
<text x="191.3" y="81.9">RA1</text>
<text x="229.4" y="79.3">RE0</text>
<text x="229.4" y="81.9">RE1</text>
<text x="44.6" y="89.4">D1</text>
<text x="55.8" y="88.9">R1</text>
<text x="94.7" y="88.3">1uF</text>
<text x="94.7" y="85.7">C9</text>
<text x="120.2" y="84.4">RA1</text>
<text x="120.2" y="86.9">RA2</text>
<text x="120.2" y="89.5">RA3</text>
<text x="170.8" y="87.7">RB3</text>
<text x="173.3" y="85.2">RB4</text>
<text x="191.3" y="84.4">RA2</text>
<text x="191.3" y="86.9">RA3</text>
<text x="191.3" y="89.5">RA4</text>
<text x="229.4" y="84.4">RE2</text>
<text x="261" y="87.1">PINCD</text>
<text x="29.7" y="92.4">1N4148DO35-7</text>
<text x="55.8" y="91.7">10k</text>
<text x="120.2" y="92">RA4</text>
<text x="120.2" y="94.6">RA5</text>
<text x="170.8" y="95.3">RB0</text>
<text x="170.8" y="92.8">RB1</text>
<text x="170.8" y="90.2">RB2</text>
<text x="191.3" y="92">RA5</text>
<text x="252.2" y="92">RC2</text>
<text x="252.2" y="94.6">RD0</text>
<text x="61.4" y="96" transform="rotate(-90 61.4 96)">R2</text>
<text x="64.2" y="96" transform="rotate(-90 64.2 96)">100R</text>
<text x="69.2" y="97.9">MCLR</text>
<text x="90.2" y="98.5">GND</text>
<text x="120.2" y="97.1">RE0</text>
<text x="120.2" y="99.6">RE1</text>
<text x="173.8" y="98.3">+5V</text>
<text x="175" y="101">GND</text>
<text x="200" y="99.8">PORTB</text>
<text x="238.1" y="99.8">PORTC_D</text>
<text x="252.2" y="97.1">RD1</text>
<text x="32.7" y="105.6">RESET</text>
<text x="56.5" y="105.6">0.1uF</text>
<text x="56.5" y="103.1">C7</text>
<text x="115.2" y="107.1">GND</text>
<text x="117.6" y="104.3">+5V</text>
<text x="120.2" y="102.2">RE2</text>
<text x="170.8" y="105.5">RD6</text>
<text x="170.8" y="102.9">RD7</text>
<text x="191.3" y="104.7">RB0</text>
<text x="191.3" y="107.3">RB1</text>
<text x="229.3" y="107.3">RD3</text>
<text x="229.3" y="104.7">RD2</text>
<text x="115.7" y="109.8">OSC1</text>
<text x="115.7" y="112.3">OSC2</text>
<text x="170.8" y="108">RD5</text>
<text x="170.8" y="110.6">RD4</text>
<text x="170.8" y="113.1">RC7</text>
<text x="191.3" y="109.8">RB2</text>
<text x="191.3" y="112.3">RB3</text>
<text x="229.3" y="112.3">RC7</text>
<text x="229.3" y="109.8">RC6</text>
<text x="52.1" y="118.8">GND</text>
<text x="92" y="114.9">+5V</text>
<text x="113.5" y="114.9">SOSCO</text>
<text x="114.8" y="117.4">SOSCI</text>
<text x="120.1" y="119.9">RC2</text>
<text x="170.8" y="115.6">RC6</text>
<text x="173.3" y="118.2">D+</text>
<text x="191.3" y="114.9">RB4</text>
<text x="191.3" y="117.4">RB5</text>
<text x="191.3" y="119.9">RB6</text>
<text x="229.3" y="117.4">RD5</text>
<text x="229.3" y="119.9">RD6</text>
<text x="229.3" y="114.9">RD4</text>
<text x="94.6" y="123.9">C5</text>
<text x="120.1" y="125">RD0+3V3</text>
<text x="170.8" y="123.3">RD3</text>
<text x="170.8" y="125.8">RD2</text>
<text x="173.3" y="120.7">D-</text>
<text x="191.3" y="122.5">RB7</text>
<text x="229.3" y="122.5">RD7</text>
<text x="94.6" y="126.4">0.1uF</text>
<text x="120.1" y="127.6">RD1</text>
<text x="90.2" y="136.6">GND</text>
<text x="179.7" y="135.3">USER_LED?</text>
<text x="170.9" y="140.3">RD0</text>
<text x="219.1" y="143.6" transform="rotate(-90 219.1 143.6)">MCLR</text>
<text x="224.1" y="142.9">SW1</text>
<text x="243.2" y="142.9">PICKIT3</text>
<text x="44.5" y="146.1" transform="rotate(-90 44.5 146.1)">C1</text>
<text x="47.5" y="146.6" transform="rotate(-90 47.5 146.6)">33pF</text>
<text x="56.5" y="148.6">OSC1</text>
<text x="132.8" y="146.1" transform="rotate(-90 132.8 146.1)">C3</text>
<text x="135.9" y="146.1" transform="rotate(-90 135.9 146.1)">22pF</text>
<text x="145.4" y="148.6">SOSCO</text>
<text x="211.4" y="146.1" transform="rotate(-90 211.4 146.1)">VDD</text>
<text x="55.1" y="154.9">XTAL</text>
<text x="144.8" y="155.2">Y1</text>
<text x="180.5" y="153.4">330R</text>
<text x="180.5" y="150.6">R4</text>
<text x="34.8" y="159.9" transform="rotate(-90 34.8 159.9)">GND</text>
<text x="55.1" y="157.8">4MHz</text>
<text x="81.7" y="158.1">+3V3</text>
<text x="104.7" y="157.9">+5V</text>
<text x="123.7" y="159.9" transform="rotate(-90 123.7 159.9)">GND</text>
<text x="144.8" y="157.7">AB26T-32.768KHZ-E</text>
<text x="180.6" y="160.7">RD0</text>
<text x="209.5" y="156.9">GND</text>
<text x="56.5" y="163.9">OSC2</text>
<text x="84.4" y="167">C8</text>
<text x="107.3" y="166.5">C6</text>
<text x="145.4" y="163.9">SOSCI</text>
<text x="218.3" y="163.7" transform="rotate(-90 218.3 163.7)">RB7</text>
<text x="220.8" y="163.7" transform="rotate(-90 220.8 163.7)">RB6</text>
<text x="44.4" y="169.6" transform="rotate(-90 44.4 169.6)">C2</text>
<text x="47.3" y="172.1" transform="rotate(-90 47.3 172.1)">33pF</text>
<text x="84.4" y="169.6">0.1uF</text>
<text x="107.3" y="169.1">0.1uF</text>
<text x="134.2" y="170.1" transform="rotate(-90 134.2 170.1)">C4</text>
<text x="137.1" y="172.6" transform="rotate(-90 137.1 172.6)">22pF</text>
<text x="176.5" y="169.6">GND</text>
<text x="80" y="179.8">GND</text>
<text x="102.9" y="179.8">GND</text>
</g>
<g font-size="2.1">
<text x="63.9" y="47.8">1</text>
<text x="63.9" y="50.4">2</text>
<text x="63.9" y="52.9">3</text>
<text x="63.9" y="55.4">4</text>
<text x="108.9" y="54.3">1</text>
<text x="108.9" y="56.9">2</text>
<text x="108.9" y="59.4">3</text>
<text x="136.8" y="54.3">1</text>
<text x="136.8" y="56.9">2</text>
<text x="136.8" y="59.4">3</text>
<text x="129.2" y="77.2">1</text>
<text x="165.5" y="77.2">40</text>
<text x="202.8" y="77.2">1</text>
<text x="240.9" y="77.2">1</text>
<text x="129.2" y="79.7">2</text>
<text x="129.2" y="82.3">3</text>
<text x="135.1" y="78.3">MCLR/VPP/RE3</text>
<text x="135.1" y="80.8">RA0</text>
<text x="135.1" y="83.4">RA1</text>
<text x="156.7" y="78.3">RB7</text>
<text x="156.7" y="80.8">RB6</text>
<text x="156.7" y="83.4">RB5</text>
<text x="165.5" y="79.7">39</text>
<text x="165.5" y="82.3">38</text>
<text x="202.8" y="79.7">2</text>
<text x="202.8" y="82.3">3</text>
<text x="240.9" y="79.7">2</text>
<text x="240.9" y="82.3">3</text>
<text x="129.2" y="84.8">4</text>
<text x="129.2" y="87.3">5</text>
<text x="129.2" y="89.9">6</text>
<text x="135.1" y="85.9">RA2</text>
<text x="135.1" y="88.5">RA3</text>
<text x="156.7" y="85.9">RB4</text>
<text x="156.7" y="88.5">RB3</text>
<text x="165.5" y="84.8">37</text>
<text x="165.5" y="87.3">36</text>
<text x="165.5" y="89.9">35</text>
<text x="202.8" y="84.8">4</text>
<text x="202.8" y="87.3">5</text>
<text x="202.8" y="89.9">6</text>
<text x="263.8" y="89.9">1</text>
<text x="129.2" y="92.4">7</text>
<text x="129.2" y="95">8</text>
<text x="135.1" y="91">RA4</text>
<text x="135.1" y="93.5">RA5</text>
<text x="156.7" y="91">RB2</text>
<text x="156.7" y="93.5">RB1</text>
<text x="165.5" y="92.4">34</text>
<text x="165.5" y="95">33</text>
<text x="263.8" y="92.4">2</text>
<text x="263.8" y="95">3</text>
<text x="128" y="100">10</text>
<text x="129.2" y="97.5">9</text>
<text x="135.1" y="96.1">RE0</text>
<text x="135.1" y="98.6">RE1</text>
<text x="135.1" y="101.2">RE2</text>
<text x="154" y="98.6">VDD_2</text>
<text x="154.2" y="101.2">VSS_2</text>
<text x="156.7" y="96.1">RB0</text>
<text x="165.5" y="97.5">32</text>
<text x="165.5" y="100">31</text>
<text x="46" y="102.6" transform="rotate(-90 46 102.6)">1</text>
<text x="48.6" y="102.6" transform="rotate(-90 48.6 102.6)">2</text>
<text x="128" y="105.1">12</text>
<text x="128" y="107.7">13</text>
<text x="128.2" y="102.6">11</text>
<text x="135.1" y="103.7">VDD_1</text>
<text x="135.1" y="106.2">VSS_1</text>
<text x="156.6" y="103.7">RD7</text>
<text x="156.6" y="106.2">RD6</text>
<text x="165.5" y="102.6">30</text>
<text x="165.5" y="105.1">29</text>
<text x="165.5" y="107.7">28</text>
<text x="202.8" y="102.6">1</text>
<text x="202.8" y="105.1">2</text>
<text x="202.8" y="107.7">3</text>
<text x="240.9" y="102.6">1</text>
<text x="240.9" y="105.1">2</text>
<text x="240.9" y="107.7">3</text>
<text x="46" y="109.6" transform="rotate(-90 46 109.6)">3</text>
<text x="48.6" y="109.6" transform="rotate(-90 48.6 109.6)">4</text>
<text x="128" y="110.2">14</text>
<text x="128" y="112.7">15</text>
<text x="135.1" y="108.8">RA7</text>
<text x="135.1" y="111.3">RA6</text>
<text x="135.1" y="113.9">RC0</text>
<text x="156.6" y="108.8">RD5</text>
<text x="156.6" y="111.3">RD4</text>
<text x="156.6" y="113.9">RC7</text>
<text x="165.5" y="110.2">27</text>
<text x="165.5" y="112.7">26</text>
<text x="202.8" y="110.2">4</text>
<text x="202.8" y="112.7">5</text>
<text x="240.9" y="110.2">4</text>
<text x="240.9" y="112.7">5</text>
<text x="128" y="115.3">16</text>
<text x="128" y="117.8">17</text>
<text x="135.1" y="116.4">RC1</text>
<text x="135.1" y="118.9">RC2</text>
<text x="156.6" y="116.4">RC6</text>
<text x="158.1" y="118.9">D+</text>
<text x="165.5" y="115.3">25</text>
<text x="165.5" y="117.8">24</text>
<text x="202.8" y="115.3">6</text>
<text x="202.8" y="117.8">7</text>
<text x="240.9" y="115.3">6</text>
<text x="240.9" y="117.8">7</text>
<text x="128" y="120.4">18</text>
<text x="128" y="122.9">19</text>
<text x="128" y="125.4">20</text>
<text x="135.1" y="121.5">VUSB3V3</text>
<text x="135.1" y="124">RD0</text>
<text x="156.6" y="124">RD3</text>
<text x="158.6" y="121.5">D-</text>
<text x="165.5" y="120.4">23</text>
<text x="165.5" y="122.9">22</text>
<text x="165.5" y="125.4">21</text>
<text x="202.8" y="120.4">8</text>
<text x="240.9" y="120.4">8</text>
<text x="135.1" y="126.6">RD1</text>
<text x="156.6" y="126.6">RD2</text>
<text x="182.5" y="138.1">1</text>
<text x="182.5" y="140.7">2</text>
<text x="222.6" y="145.7">6</text>
<text x="222.6" y="148.3">7</text>
<text x="234.7" y="148.3">4</text>
<text x="234.7" y="145.7">5</text>
<text x="246" y="145.7">1</text>
<text x="246" y="148.3">2</text>
<text x="51.1" y="153.4" transform="rotate(-90 51.1 153.4)">1</text>
<text x="140" y="153.4" transform="rotate(-90 140 153.4)">1</text>
<text x="221.4" y="155.9">10</text>
<text x="222.6" y="150.8">8</text>
<text x="222.6" y="153.4">9</text>
<text x="234.7" y="155.9">1</text>
<text x="234.7" y="153.4">2</text>
<text x="234.7" y="150.8">3</text>
<text x="246" y="150.8">3</text>
<text x="246" y="153.4">4</text>
<text x="246" y="155.9">5</text>
<text x="51.1" y="160.3" transform="rotate(-90 51.1 160.3)">2</text>
<text x="140" y="160.3" transform="rotate(-90 140 160.3)">2</text>
</g>
<g font-size="1.8">
<text x="203.2" y="54.3" transform="rotate(-90 203.2 54.3)">+</text>
<text x="91.5" y="84.8" transform="rotate(-90 91.5 84.8)">+</text>
<text x="234" y="149.2" transform="rotate(-90 234 149.2)">4</text>
<text x="234" y="146.5" transform="rotate(-90 234 146.5)">5</text>
<text x="234" y="154.2" transform="rotate(-90 234 154.2)">2</text>
<text x="234" y="151.7" transform="rotate(-90 234 151.7)">3</text>
<text x="225.7" y="158.4" transform="rotate(-90 225.7 158.4)">ON</text>
<text x="234" y="156.5" transform="rotate(-90 234 156.5)">1</text>
</g>
<g font-size=".6">
<text x="49.1" y="89.4" transform="rotate(-90 49.1 89.4)">SpiceOrder 2</text>
<text x="49.1" y="94.5" transform="rotate(-90 49.1 94.5)">SpiceOrder 1</text>
</g>
</svg>
